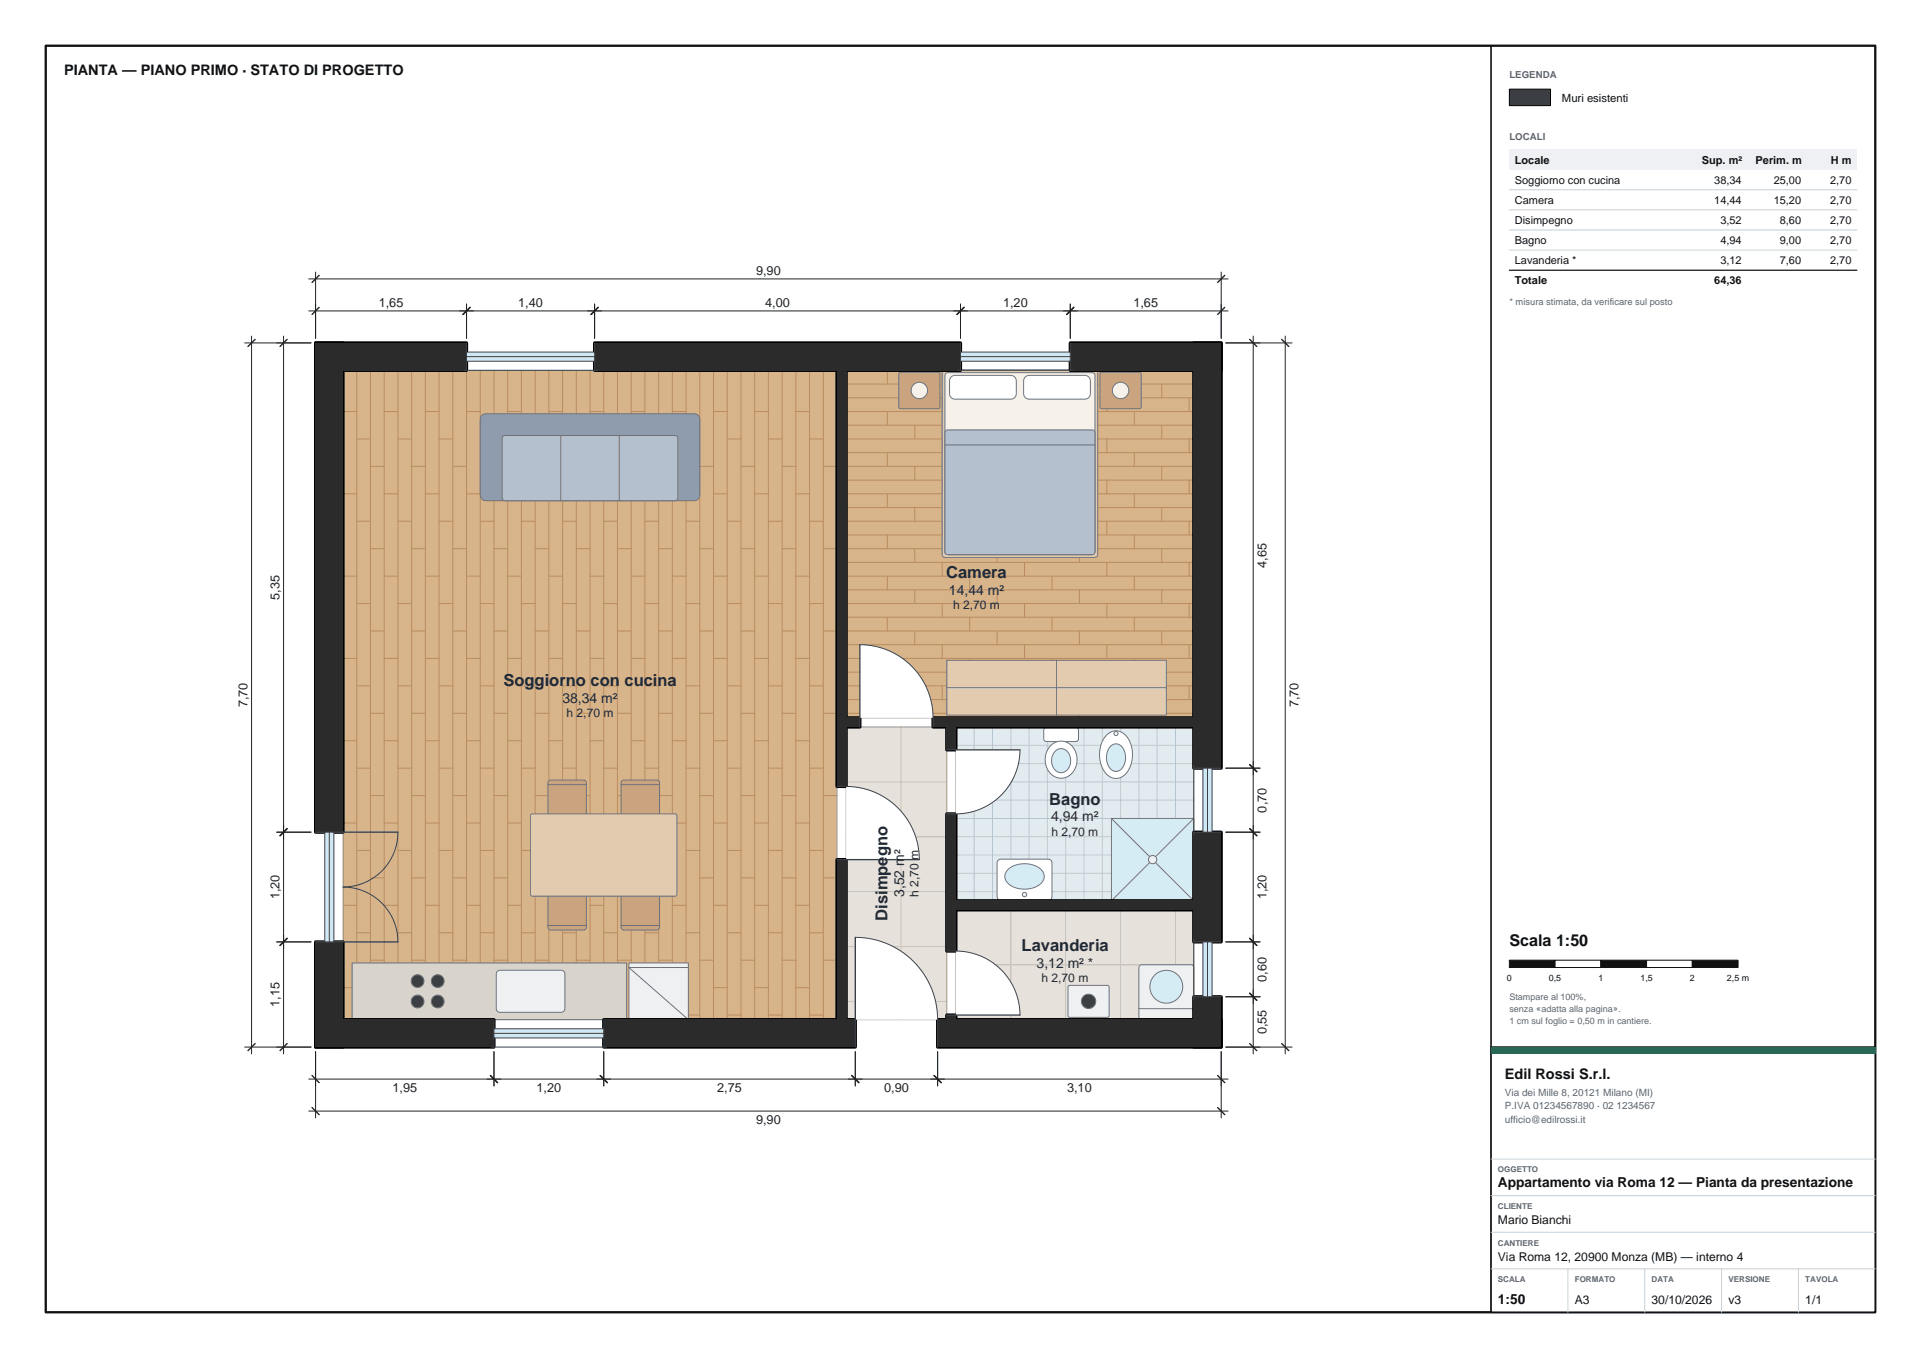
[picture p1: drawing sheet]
<svg xmlns="http://www.w3.org/2000/svg" width="420mm" height="297mm" viewBox="0 0 420 297" stroke-linecap="round" stroke-linejoin="round" font-family="sans-serif">
<path d="M10 10h400v277h-400z" fill="none" stroke="#111" stroke-width=".5"/>
<path d="M10 10h316v277h-316z" fill="none" stroke="#111" stroke-width=".25"/>
<path d="M75 81h108v142h-108z" fill="#d8b48a"/>
<g fill="none" stroke="#b98d60" stroke-width=".22">
<path d="M75 90h3M78 81v142M78 96h3M81 81v142M84 81v142M84 90h3M87 81v142M87 96h3M90 81v142M93 81v142M93 90h3M96 81v142"/>
<path d="M96 96h3M99 81v142M102 81v142M102 90h3M105 81v142M105 96h3M108 81v142M111 81v142M111 90h3M114 81v142M114 96h3M117 81v142"/>
<path d="M120 81v142M120 90h3M123 81v142M123 96h3M126 81v142M129 81v142M129 90h3M132 81v142M132 96h3M135 81v142M138 81v142M138 90h3"/>
<path d="M141 81v142M141 96h3M144 81v142M147 81v142M147 90h3M150 81v142M150 96h3M153 81v142M156 81v142M156 90h3M159 81v142M159 96h3"/>
<path d="M162 81v142M165 81v142M165 90h3M168 81v142M168 96h3M171 81v142M174 81v142M174 90h3M177 81v142M177 96h3M180 81v142M75 108h3"/>
<path d="M78 114h3M81 102h3M84 108h3M87 114h3M90 102h3M93 108h3M96 114h3M99 102h3M102 108h3M105 114h3M108 102h3M111 108h3"/>
<path d="M114 114h3M117 102h3M120 108h3M123 114h3M126 102h3M129 108h3M132 114h3M135 102h3M138 108h3M141 114h3M144 102h3M147 108h3"/>
<path d="M150 114h3M153 102h3M156 108h3M159 114h3M162 102h3M165 108h3M168 114h3M171 102h3M174 108h3M177 114h3M180 102h3M75 126h3"/>
<path d="M78 132h3M81 120h3M81 138h3M84 126h3M87 132h3M90 120h3M90 138h3M93 126h3M96 132h3M99 120h3M99 138h3M102 126h3"/>
<path d="M105 132h3M108 120h3M108 138h3M111 126h3M114 132h3M117 120h3M117 138h3M120 126h3M123 132h3M126 120h3M126 138h3M129 126h3"/>
<path d="M132 132h3M135 120h3M135 138h3M138 126h3M141 132h3M144 120h3M144 138h3M147 126h3M150 132h3M153 120h3M153 138h3M156 126h3"/>
<path d="M159 132h3M162 120h3M162 138h3M165 126h3M168 132h3M171 120h3M171 138h3M174 126h3M177 132h3M180 120h3M180 138h3M75 144h3"/>
<path d="M78 150h3M81 156h3M84 144h3M87 150h3M90 156h3M93 144h3M96 150h3M99 156h3M102 144h3M105 150h3M108 156h3M111 144h3"/>
<path d="M114 150h3M117 156h3M120 144h3M123 150h3M126 156h3M129 144h3M132 150h3M135 156h3M138 144h3M141 150h3M144 156h3M147 144h3"/>
<path d="M150 150h3M153 156h3M156 144h3M159 150h3M162 156h3M165 144h3M168 150h3M171 156h3M174 144h3M177 150h3M180 156h3M75 162h3"/>
<path d="M78 168h3M81 174h3M84 162h3M87 168h3M90 174h3M93 162h3M96 168h3M99 174h3M102 162h3M105 168h3M108 174h3M111 162h3"/>
<path d="M114 168h3M117 174h3M120 162h3M123 168h3M126 174h3M129 162h3M132 168h3M135 174h3M138 162h3M141 168h3M144 174h3M147 162h3"/>
<path d="M150 168h3M153 174h3M156 162h3M159 168h3M162 174h3M165 162h3M168 168h3M171 174h3M174 162h3M177 168h3M180 174h3M75 180h3"/>
<path d="M75 198h3M78 186h3M81 192h3M84 180h3M84 198h3M87 186h3M90 192h3M93 180h3M93 198h3M96 186h3M99 192h3M102 180h3"/>
<path d="M102 198h3M105 186h3M108 192h3M111 180h3M111 198h3M114 186h3M117 192h3M120 180h3M120 198h3M123 186h3M126 192h3M129 180h3"/>
<path d="M129 198h3M132 186h3M135 192h3M138 180h3M138 198h3M141 186h3M144 192h3M147 180h3M147 198h3M150 186h3M153 192h3M156 180h3"/>
<path d="M156 198h3M159 186h3M162 192h3M165 180h3M165 198h3M168 186h3M171 192h3M174 180h3M174 198h3M177 186h3M180 192h3M75 216h3"/>
<path d="M78 204h3M81 210h3M84 216h3M87 204h3M90 210h3M93 216h3M96 204h3M99 210h3M102 216h3M105 204h3M108 210h3M111 216h3"/>
<path d="M114 204h3M117 210h3M120 216h3M123 204h3M126 210h3M129 216h3M132 204h3M135 210h3M138 216h3M141 204h3M144 210h3M147 216h3"/>
<path d="M150 204h3M153 210h3M156 216h3M159 204h3M162 210h3M165 216h3M168 204h3M171 210h3M174 216h3M177 204h3M180 210h3M78 222h3"/>
<path d="M87 222h3M96 222h3M105 222h3M114 222h3M123 222h3M132 222h3M141 222h3M150 222h3M159 222h3M168 222h3M177 222h3"/>
</g>
<path d="M185 81h76v76h-76z" fill="#d8b48a"/>
<g fill="none" stroke="#b98d60" stroke-width=".22">
<path d="M185 84h76M185 87h76M185 90h76M185 93h76M185 96h76M185 99h76M194 81v3M194 90v3M194 99v3M200 84v3M200 93v3M206 87v3"/>
<path d="M206 96v3M212 81v3M212 90v3M212 99v3M218 84v3M218 93v3M224 87v3M224 96v3M230 81v3M230 90v3M230 99v3M236 84v3"/>
<path d="M236 93v3M242 87v3M242 96v3M248 81v3M248 90v3M248 99v3M254 84v3M254 93v3M260 87v3M260 96v3M185 102h76M185 105h76"/>
<path d="M185 108h76M185 111h76M185 114h76M185 117h76M194 108v3M194 117v3M200 102v3M200 111v3M206 105v3M206 114v3M212 108v3M212 117v3"/>
<path d="M218 102v3M218 111v3M224 105v3M224 114v3M230 108v3M230 117v3M236 102v3M236 111v3M242 105v3M242 114v3M248 108v3M248 117v3"/>
<path d="M254 102v3M254 111v3M260 105v3M260 114v3M185 120h76M185 123h76M185 126h76M185 129h76M185 132h76M185 135h76M185 138h76M194 126v3"/>
<path d="M194 135v3M200 120v3M200 129v3M200 138v3M206 123v3M206 132v3M212 126v3M212 135v3M218 120v3M218 129v3M218 138v3M224 123v3"/>
<path d="M224 132v3M230 126v3M230 135v3M236 120v3M236 129v3M236 138v3M242 123v3M242 132v3M248 126v3M248 135v3M254 120v3M254 129v3"/>
<path d="M254 138v3M260 123v3M260 132v3M185 141h76M185 144h76M185 147h76M185 150h76M185 153h76M185 156h76M194 144v3M194 153v3M200 147v3"/>
<path d="M200 156v1M206 141v3M206 150v3M212 144v3M212 153v3M218 147v3M218 156v1M224 141v3M224 150v3M230 144v3M230 153v3M236 147v3"/>
<path d="M236 156v1M242 141v3M242 150v3M248 144v3M248 153v3M254 147v3M254 156v1M260 141v3M260 150v3"/>
</g>
<path d="M185 159h22v64h-22z" fill="#e6e2db"/>
<path d="M197 159v64M185 171h22M185 183h22M185 195h22M185 207h22M185 219h22" fill="none" stroke="#c8c1b6" stroke-width=".22"/>
<path d="M209 159h52v38h-52z" fill="#e2ecf0"/>
<g fill="none" stroke="#b9cbd3" stroke-width=".22">
<path d="M213 159v38M217 159v38M221 159v38M225 159v38M229 159v38M233 159v38M237 159v38M241 159v38M245 159v38M249 159v38M253 159v38M257 159v38"/>
<path d="M209 163h52M209 167h52M209 171h52M209 175h52M209 179h52M209 183h52M209 187h52M209 191h52M209 195h52"/>
</g>
<path d="M209 199h52v24h-52z" fill="#e6e2db"/>
<path d="M221 199v24M233 199v24M245 199v24M257 199v24M209 211h52" fill="none" stroke="#c8c1b6" stroke-width=".22"/>
<path d="M75 81h108v142h-108zM185 81h76v76h-76zM185 159h22v64h-22zM209 159h52v38h-52zM209 199h52v24h-52z" fill="none" stroke="#9a9488" stroke-width=".22"/>
<g fill="#fff" stroke="#6b7280" stroke-width=".22">
<path d="M228.4 159.3l.4-.2h6.6l.4 .4v2.2l-.2 .3-.4 .2h-6.6l-.3-.3-.1-.3v-1.9z"/>
<path d="M229.5 163.3a3.3 3.3 0 0 1 3.3-1.1 3.3 3.3 0 0 1 2.4 2.4 4 4 0 0 1-3.2 5.6 4.1 4.1 0 0 1-2.9-6.3z"/>
</g>
<path d="M230.8 164.2a2.01 2.01 0 0 1 2.2-.2 2.01 2.01 0 0 1 1 1.8 2.4 2.4 0 0 1-2.4 3.1 2.9 2.9 0 0 1-.8-4.7z" fill="#d6ecf5" stroke="#6b7280" stroke-width=".22"/>
<path d="M242 160.7a2.82 2.82 0 0 1 4.6 .6 6.8 6.8 0 0 1-.6 8.1 2.82 2.82 0 0 1-4.6-.7 6.8 6.8 0 0 1 .6-8z" fill="#fff" stroke="#6b7280" stroke-width=".22"/>
<path d="M242.8 163.2a1.74 1.74 0 0 1 2.9 .8 3.5 3.5 0 0 1-1.3 4.7 2.26 2.26 0 0 1-2.4-2.4l-.1-.6a3.6 3.6 0 0 1 .9-2.5z" fill="#d6ecf5" stroke="#6b7280" stroke-width=".22"/>
<circle cx="244" cy="160.4" r=".46" fill="#eef0f2" stroke="#6b7280" stroke-width=".22"/>
<path d="M218.2 188.1l.6-.2 10.8 .1 .4 .7-.1 7.8-.7 .4-10.8-.1-.4-.7v-7.4z" fill="#fff" stroke="#6b7280" stroke-width=".22"/>
<path d="M220.4 190.1a5.6 5.6 0 0 1 7.6 .5 2.13 2.13 0 0 1-.9 3.1 5.6 5.6 0 0 1-7.1-1 1.97 1.97 0 0 1 .4-2.6z" fill="#d6ecf5" stroke="#6b7280" stroke-width=".22"/>
<circle cx="224" cy="195.6" r=".48" fill="#eef0f2" stroke="#6b7280" stroke-width=".22"/>
<path d="M243 179h18v18h-18z" fill="#d6ecf5" stroke="#6b7280" stroke-width=".22"/>
<path d="M243 179l18 18M261 179l-18 18" fill="none" stroke="#6b7280" stroke-width=".22"/>
<g fill="#eef0f2" stroke="#6b7280" stroke-width=".22">
<path d="M249.2 211.2l.4-.2h10.8l.4 .2 .2 .4v10.8l-.2 .4-.4 .2h-10.8l-.4-.2-.2-.4v-10.8z"/>
<circle cx="252" cy="188" r=".9"/>
</g>
<path d="M249 220.6h12" fill="none" stroke="#6b7280" stroke-width=".22"/>
<circle cx="255" cy="215.8" r="3.6" fill="#d6ecf5" stroke="#6b7280" stroke-width=".22"/>
<path d="M233.6 215.6l.3-.1 8.4 .1 .2 .3-.1 6.4-.3 .2-8.4-.1-.2-.3v-6.2z" fill="#eef0f2" stroke="#6b7280" stroke-width=".22"/>
<circle cx="238" cy="219" r="1.57" fill="#3f3f46" stroke="#6b7280" stroke-width=".22"/>
<path d="M206.2 81.1l.4-.2h32.8l.4 .2 .2 .4v39.8l-.2 .4-.4 .2h-32.8l-.4-.2-.2-.4v-39.8z" fill="#e2cbae" stroke="#6b7280" stroke-width=".22"/>
<path d="M206.8 81.7l.4-.2h31.6l.4 .2 .2 .4v38.6l-.2 .4-.4 .2h-31.6l-.4-.2-.2-.4v-38.6z" fill="#f6f2ea" stroke="#6b7280" stroke-width=".22"/>
<g fill="#fff" stroke="#6b7280" stroke-width=".22">
<path d="M208 82.5l.8-.4h12.5l.5 .4 .4 .5v3.4l-.4 .5-.8 .4h-12.5l-.7-.6-.2-.6v-2.8z"/>
<path d="M224.2 82.5l.8-.4h12.5l.5 .4 .4 .5v3.4l-.6 .7-.6 .2h-12.5l-.7-.6-.2-.6v-2.8z"/>
</g>
<path d="M206.8 94.2l.4-.2h31.6l.4 .2 .2 .4v26.1l-.2 .4-.4 .2h-31.6l-.4-.2-.2-.4v-26.1z" fill="#b4c0cd" stroke="#6b7280" stroke-width=".22"/>
<path d="M206.6 97.3h32.8" fill="none" stroke="#6b7280" stroke-width=".22"/>
<path d="M196.6 81.5l.3-.1h8.2l.3 .1 .1 .3v7.2l-.1 .3-.3 .1h-8.2l-.3-.1-.1-.3v-7.2z" fill="#c9a47e" stroke="#6b7280" stroke-width=".22"/>
<circle cx="201" cy="85.4" r="1.8" fill="#f6f2ea" stroke="#6b7280" stroke-width=".22"/>
<path d="M240.6 81.5l.3-.1h8.2l.3 .1 .1 .3v7.2l-.1 .3-.3 .1h-8.2l-.3-.1-.1-.3v-7.2z" fill="#c9a47e" stroke="#6b7280" stroke-width=".22"/>
<circle cx="245" cy="85.4" r="1.8" fill="#f6f2ea" stroke="#6b7280" stroke-width=".22"/>
<path d="M207 144.4h48v12h-48z" fill="#e2cbae" stroke="#6b7280" stroke-width=".22"/>
<path d="M207 150.4h48M231 144.4v12" fill="none" stroke="#6b7280" stroke-width=".22"/>
<path d="M77 210.6h60v12.4h-60z" fill="#d8d3cb" stroke="#6b7280" stroke-width=".22"/>
<path d="M108.7 212.4l.6-.2 13.8 .1 .4 .7-.1 8-.7 .4-13.8-.1-.4-.7v-7.6z" fill="#eef0f2" stroke="#6b7280" stroke-width=".22"/>
<g fill="#3f3f46" stroke="#6b7280" stroke-width=".22">
<circle cx="95.7" cy="219" r="1.4"/>
<circle cx="95.7" cy="214.6" r="1.4"/>
<circle cx="91.3" cy="219" r="1.4"/>
<circle cx="91.3" cy="214.6" r="1.4"/>
</g>
<path d="M137.5 210.6h13v12.4h-13z" fill="#eef0f2" stroke="#6b7280" stroke-width=".22"/>
<path d="M150.5 211.6h-13l13 11.4" fill="none" stroke="#6b7280" stroke-width=".22"/>
<path d="M120 170.8l.4-.2h7.2l.4 .2 .2 .4v7.2l-.2 .4-.4 .2h-7.2l-.4-.2-.2-.4v-7.2z" fill="#c9a47e" stroke="#6b7280" stroke-width=".22"/>
<path d="M119.8 171.6h8.4" fill="none" stroke="#6b7280" stroke-width=".22"/>
<path d="M120 195.2l.4-.2h7.2l.4 .2 .2 .4v7.2l-.2 .4-.4 .2h-7.2l-.4-.2-.2-.4v-7.2z" fill="#c9a47e" stroke="#6b7280" stroke-width=".22"/>
<path d="M119.8 202.4h8.4" fill="none" stroke="#6b7280" stroke-width=".22"/>
<path d="M136 170.8l.4-.2h7.2l.4 .2 .2 .4v7.2l-.2 .4-.4 .2h-7.2l-.4-.2-.2-.4v-7.2z" fill="#c9a47e" stroke="#6b7280" stroke-width=".22"/>
<path d="M135.8 171.6h8.4" fill="none" stroke="#6b7280" stroke-width=".22"/>
<path d="M136 195.2l.4-.2h7.2l.4 .2 .2 .4v7.2l-.2 .4-.4 .2h-7.2l-.4-.2-.2-.4v-7.2z" fill="#c9a47e" stroke="#6b7280" stroke-width=".22"/>
<path d="M135.8 202.4h8.4" fill="none" stroke="#6b7280" stroke-width=".22"/>
<path d="M116.1 178.1l.3-.1 31.4 .1 .2 .3-.1 17.4-.3 .2-31.4-.1-.2-.3v-17.2z" fill="#e2cbae" stroke="#6b7280" stroke-width=".22"/>
<path d="M105.4 90.9l.8-.4h45.9l.5 .4 .4 .8v16.9l-.4 .5-.8 .4h-45.9l-.7-.6-.2-.6v-16.6z" fill="#8e9cad" stroke="#6b7280" stroke-width=".22"/>
<path d="M110 95.4l.4-.2 37.4 .1 .3 .3 .1 .3v13.2l-.2 .2-.4 .2h-37.4l-.3-.3-.1-.3v-13z" fill="#b4c0cd" stroke="#6b7280" stroke-width=".22"/>
<path d="M122.6 95.2v14.3M135.4 95.2v14.3" fill="none" stroke="#6b7280" stroke-width=".22"/>
<g fill="none" stroke="#000" stroke-width=".7">
<path d="M69 75h33v6h-33zM69 75h6v107h-6zM130 75h80v6h-80zM234 75h33v6h-33zM261 75h6v93h-6zM183 81h2v91h-2zM185 157h3v2h-3zM204 157h57v2h-57zM207 159h2v5h-2zM207 178h2v30h-2zM183 188h2v35h-2zM209 197h52v2h-52z"/>
<path d="M261 182h6v24h-6zM69 206h6v23h-6zM261 218h6v11h-6zM69 223h39v6h-39zM132 223h55v6h-55zM205 223h62v6h-62zM207 222h2v1h-2z"/>
</g>
<g fill="#2b2b2b">
<path d="M69 75h33v6h-33z"/>
<path d="M130 75h80v6h-80z"/>
<path d="M234 75h33v6h-33z"/>
<path d="M261 75h6v93h-6z"/>
<path d="M261 182h6v24h-6z"/>
<path d="M261 218h6v11h-6z"/>
<path d="M69 223h39v6h-39z"/>
<path d="M132 223h55v6h-55z"/>
<path d="M205 223h62v6h-62z"/>
<path d="M69 75h6v107h-6z"/>
<path d="M69 206h6v23h-6z"/>
<path d="M183 81h2v91h-2z"/>
<path d="M183 188h2v35h-2z"/>
<path d="M185 157h3v2h-3z"/>
<path d="M204 157h57v2h-57z"/>
<path d="M207 159h2v5h-2z"/>
<path d="M207 178h2v30h-2z"/>
<path d="M207 222h2v1h-2z"/>
<path d="M209 197h52v2h-52z"/>
</g>
<path d="M102 75v6M130 75v6" fill="none" stroke="#374151" stroke-width=".22"/>
<path d="M102 77h28v2h-28z" fill="#cfe8f5" stroke="#374151" stroke-width=".22"/>
<path d="M102 78h28M210 75v6M234 75v6M101.4 81h29.2" fill="none" stroke="#374151" stroke-width=".22"/>
<path d="M210 77h24v2h-24z" fill="#cfe8f5" stroke="#374151" stroke-width=".22"/>
<path d="M210 78h24M209.4 81h25.2M69 182h6M69 206h6" fill="none" stroke="#374151" stroke-width=".22"/>
<path d="M71 182h2v24h-2z" fill="#cfe8f5" stroke="#374151" stroke-width=".22"/>
<path d="M72 182v24M87 182a12 12 0 0 1-12 12 12 12 0 0 1 12 12M108 223v6M132 223v6" fill="none" stroke="#374151" stroke-width=".22"/>
<path d="M75 182h12M75 206h12" fill="none" stroke="#374151" stroke-width=".29"/>
<path d="M108 225h24v2h-24z" fill="#cfe8f5" stroke="#374151" stroke-width=".22"/>
<path d="M107.4 229h25.2M108 226h24M187 223v6M205 223v6" fill="none" stroke="#374151" stroke-width=".22"/>
<path d="M187 205a18 18 0 0 1 18 18h-18z" fill="#fff"/>
<path d="M187 205v18" fill="none" stroke="#374151" stroke-width=".29"/>
<path d="M261 168h6M261 182h6M187 205a18 18 0 0 1 18 18" fill="none" stroke="#374151" stroke-width=".22"/>
<path d="M263 168h2v14h-2z" fill="#cfe8f5" stroke="#374151" stroke-width=".22"/>
<path d="M183 172h2M261 167.4v15.2M264 168v14M183 188h2" fill="none" stroke="#374151" stroke-width=".22"/>
<path d="M185 172a16 16 0 0 1 16 16h-16z" fill="#fff"/>
<path d="M185 188h16" fill="none" stroke="#374151" stroke-width=".29"/>
<path d="M188 157v2M204 157v2M185 172a16 16 0 0 1 16 16" fill="none" stroke="#374151" stroke-width=".22"/>
<path d="M188 141a16 16 0 0 1 16 16h-16z" fill="#fff"/>
<path d="M188 141v16" fill="none" stroke="#374151" stroke-width=".29"/>
<path d="M188 141a16 16 0 0 1 16 16M207 164h2M207 178h2" fill="none" stroke="#374151" stroke-width=".22"/>
<path d="M209 164h14a14 14 0 0 1-14 14z" fill="#fff"/>
<path d="M209 164h14" fill="none" stroke="#374151" stroke-width=".29"/>
<path d="M223 164a14 14 0 0 1-14 14M207 208h2M207 222h2" fill="none" stroke="#374151" stroke-width=".22"/>
<path d="M209 208a14 14 0 0 1 14 14h-14z" fill="#fff"/>
<path d="M209 222h14" fill="none" stroke="#374151" stroke-width=".29"/>
<path d="M209 208a14 14 0 0 1 14 14M261 206h6M261 218h6" fill="none" stroke="#374151" stroke-width=".22"/>
<path d="M263 206h2v12h-2z" fill="#cfe8f5" stroke="#374151" stroke-width=".22"/>
<path d="M261 205.4v13.2M264 206v12" fill="none" stroke="#374151" stroke-width=".22"/>
<g fill="none" stroke="#222" stroke-width=".22">
<path d="M69 59.5v14.5M267 59.5v14.5M53.5 75h14.5M55 73.5v157M62 73.5v157M67.5 68h201M67.5 61h201M102 66.5v7.5M130 66.5v7.5M210 66.5v7.5M234 66.5v7.5M268 75h14.5"/>
<path d="M274 73.5v157M281 73.5v157M268 168h7.5M60.5 182h7.5M268 182h7.5M60.5 206h7.5M268 206h7.5M268 218h7.5M53.5 229h14.5M67.5 236h201M69 230v14.5M108 230v7.5"/>
<path d="M132 230v7.5M187 230v7.5M205 230v7.5M267 230v14.5M268 229h14.5M67.5 243h201"/>
</g>
<g fill="none" stroke="#222" stroke-width=".3">
<path d="M55.8 74.2l-1.6 1.6M62.8 74.2l-1.6 1.6M69.8 67.2l-1.6 1.6M69.8 60.2l-1.6 1.6M102.8 67.2l-1.6 1.6M130.8 67.2l-1.6 1.6M210.8 67.2l-1.6 1.6M234.8 67.2l-1.6 1.6M267.8 67.2l-1.6 1.6M267.8 60.2l-1.6 1.6M273.2 74.2l1.6 1.6M280.2 74.2l1.6 1.6"/>
<path d="M273.2 167.2l1.6 1.6M62.8 181.2l-1.6 1.6M273.2 181.2l1.6 1.6M62.8 205.2l-1.6 1.6M273.2 205.2l1.6 1.6M273.2 217.2l1.6 1.6M55.8 228.2l-1.6 1.6M62.8 228.2l-1.6 1.6M68.2 235.2l1.6 1.6M107.2 235.2l1.6 1.6M131.2 235.2l1.6 1.6M186.2 235.2l1.6 1.6"/>
<path d="M204.2 235.2l1.6 1.6M266.2 235.2l1.6 1.6M273.2 228.2l1.6 1.6M280.2 228.2l1.6 1.6M68.2 242.2l1.6 1.6M266.2 242.2l1.6 1.6"/>
</g>
<path d="M330 19.5h9v3.6h-9z" fill="#3a3a3a" stroke="#000" stroke-width=".22"/>
<path d="M330 32.7h76v4.4h-76z" fill="#eef0f3"/>
<path d="M330 41.5h76M330 45.9h76M330 50.3h76M330 54.7h76M330 59.1h76" fill="none" stroke="#c9ced6" stroke-width=".22"/>
<path d="M330 59.1h76" fill="none" stroke="#111" stroke-width=".25"/>
<path d="M330 210h10v1.6h-10z" fill="#111" stroke="#111" stroke-width=".22"/>
<path d="M340 210h10v1.6h-10z" fill="#fff" stroke="#111" stroke-width=".22"/>
<path d="M350 210h10v1.6h-10z" fill="#111" stroke="#111" stroke-width=".22"/>
<path d="M360 210h10v1.6h-10z" fill="#fff" stroke="#111" stroke-width=".22"/>
<path d="M370 210h10v1.6h-10z" fill="#111" stroke="#111" stroke-width=".22"/>
<path d="M326 10v219" fill="none" stroke="#111" stroke-width=".25"/>
<path d="M326 229h84v58h-84z" fill="#fff" stroke="#111" stroke-width=".35"/>
<path d="M326 229h84v1.4h-84z" fill="#1e6b52"/>
<path d="M326 253.5h84M326 261.5h84M326 269.5h84M326 277.5h84M342.8 277.5v9.5M359.6 277.5v9.5M376.4 277.5v9.5M393.2 277.5v9.5" fill="none" stroke="#c9ced6" stroke-width=".22"/>
<g font-size="3.6" fill="#1f2937">
<text x="206.9" y="126.5">Camera</text>
<text x="110.1" y="150">Soggiorno con cucina</text>
<text x="229.4" y="176">Bagno</text>
<text x="194" y="201.3" transform="rotate(-90 194 201.3)">Disimpegno</text>
<text x="223.4" y="208">Lavanderia</text>
</g>
<text font-size="3.5" fill="#111" x="330" y="207">Scala 1:50</text>
<g font-size="3.2" fill="#111">
<text x="14" y="16.5">PIANTA — PIANO PRIMO · STATO DI PROGETTO</text>
<text x="329" y="236">Edil Rossi S.r.l.</text>
</g>
<g font-size="3.1" fill="#1f2937">
<text x="207.5" y="130.2">14,44 m²</text>
<text x="123" y="153.7">38,34 m²</text>
<text x="229.8" y="179.7">4,94 m²</text>
<text x="197.7" y="196.2" transform="rotate(-90 197.7 196.2)">3,52 m²</text>
<text x="226.6" y="211.7">3,12 m² *</text>
</g>
<g font-size="3" fill="#111">
<text x="327.5" y="259.7">Appartamento via Roma 12 — Pianta da presentazione</text>
<text x="327.5" y="285.2">1:50</text>
</g>
<g font-size="2.8" fill="#222">
<text x="165.3" y="60.1">9,90</text>
<text x="82.8" y="67.1">1,65</text>
<text x="113.3" y="67.1">1,40</text>
<text x="167.3" y="67.1">4,00</text>
<text x="219.3" y="67.1">1,20</text>
<text x="247.8" y="67.1">1,65</text>
<text x="276.9" y="124.2" transform="rotate(-90 276.9 124.2)">4,65</text>
<text x="61.1" y="131.2" transform="rotate(-90 61.1 131.2)">5,35</text>
<text x="54.1" y="154.7" transform="rotate(-90 54.1 154.7)">7,70</text>
<text x="283.9" y="154.7" transform="rotate(-90 283.9 154.7)">7,70</text>
<text x="276.9" y="177.7" transform="rotate(-90 276.9 177.7)">0,70</text>
<text x="61.1" y="196.7" transform="rotate(-90 61.1 196.7)">1,20</text>
<text x="276.9" y="196.7" transform="rotate(-90 276.9 196.7)">1,20</text>
<text x="276.9" y="214.7" transform="rotate(-90 276.9 214.7)">0,60</text>
<text x="61.1" y="220.2" transform="rotate(-90 61.1 220.2)">1,15</text>
<text x="276.9" y="226.2" transform="rotate(-90 276.9 226.2)">0,55</text>
<text x="85.8" y="238.9">1,95</text>
<text x="117.3" y="238.9">1,20</text>
<text x="156.8" y="238.9">2,75</text>
<text x="193.3" y="238.9">0,90</text>
<text x="233.3" y="238.9">3,10</text>
<text x="165.3" y="245.9">9,90</text>
</g>
<g font-size="2.6" fill="#1f2937">
<text x="208.4" y="133.3">h 2,70 m</text>
<text x="123.9" y="156.8">h 2,70 m</text>
<text x="229.9" y="182.8">h 2,70 m</text>
<text x="200.8" y="196.1" transform="rotate(-90 200.8 196.1)">h 2,70 m</text>
<text x="227.7" y="214.8">h 2,70 m</text>
</g>
<g font-size="2.6" fill="#111">
<text x="327.5" y="267.7">Mario Bianchi</text>
<text x="327.5" y="275.7">Via Roma 12, 20900 Monza (MB) — interno 4</text>
<text x="344.3" y="285.2">A3</text>
<text x="361.1" y="285.2">30/10/2026</text>
<text x="377.9" y="285.2">v3</text>
<text x="394.7" y="285.2">1/1</text>
</g>
<text font-size="2.5" fill="#111" x="341.5" y="22.3">Muri esistenti</text>
<g font-size="2.4" fill="#111">
<text x="331.2" y="35.8">Locale</text>
<text x="372.1" y="35.8">Sup. m²</text>
<text x="383.8" y="35.8">Perim. m</text>
<text x="400.3" y="35.8">H m</text>
<text x="331.2" y="40.2">Soggiorno con cucina</text>
<text x="374.8" y="40.2">38,34</text>
<text x="387.8" y="40.2">25,00</text>
<text x="400.1" y="40.2">2,70</text>
<text x="331.2" y="44.6">Camera</text>
<text x="374.8" y="44.6">14,44</text>
<text x="387.8" y="44.6">15,20</text>
<text x="400.1" y="44.6">2,70</text>
<text x="331.2" y="49">Disimpegno</text>
<text x="331.2" y="53.4">Bagno</text>
<text x="376.1" y="49">3,52</text>
<text x="376.1" y="53.4">4,94</text>
<text x="389.1" y="49">8,60</text>
<text x="389.1" y="53.4">9,00</text>
<text x="400.1" y="49">2,70</text>
<text x="400.1" y="53.4">2,70</text>
<text x="331.2" y="57.8">Lavanderia *</text>
<text x="376.1" y="57.8">3,12</text>
<text x="389.1" y="57.8">7,60</text>
<text x="400.1" y="57.8">2,70</text>
<text x="331.2" y="62.2">Totale</text>
<text x="374.8" y="62.2">64,36</text>
</g>
<g font-size="2.2" fill="#5b6472">
<text x="329" y="239.6">Via dei Mille 8, 20121 Milano (MI)</text>
<text x="329" y="242.6">P.IVA 01234567890 · 02 1234567</text>
<text x="329" y="245.6">ufficio@edilrossi.it</text>
</g>
<g font-size="2.1" fill="#5b6472">
<text x="330" y="17">LEGENDA</text>
<text x="330" y="30.7">LOCALI</text>
</g>
<g font-size="2" fill="#5b6472">
<text x="330" y="66.7">* misura stimata, da verificare sul posto</text>
<text x="330" y="218.6">Stampare al 100%,</text>
<text x="330" y="221.3">senza «adatta alla pagina».</text>
<text x="330" y="224">1 cm sul foglio = 0,50 m in cantiere.</text>
</g>
<g font-size="1.9" fill="#111">
<text x="329.5" y="214.6">0</text>
<text x="338.7" y="214.6">0,5</text>
<text x="349.5" y="214.6">1</text>
<text x="358.7" y="214.6">1,5</text>
<text x="369.5" y="214.6">2</text>
<text x="377.6" y="214.6">2,5 m</text>
</g>
<g font-size="1.8" fill="#5b6472">
<text x="327.5" y="256.4">OGGETTO</text>
<text x="327.5" y="264.4">CLIENTE</text>
<text x="327.5" y="272.4">CANTIERE</text>
<text x="327.5" y="280.4">SCALA</text>
<text x="344.3" y="280.4">FORMATO</text>
<text x="361.1" y="280.4">DATA</text>
<text x="377.9" y="280.4">VERSIONE</text>
<text x="394.7" y="280.4">TAVOLA</text>
</g>
</svg>
